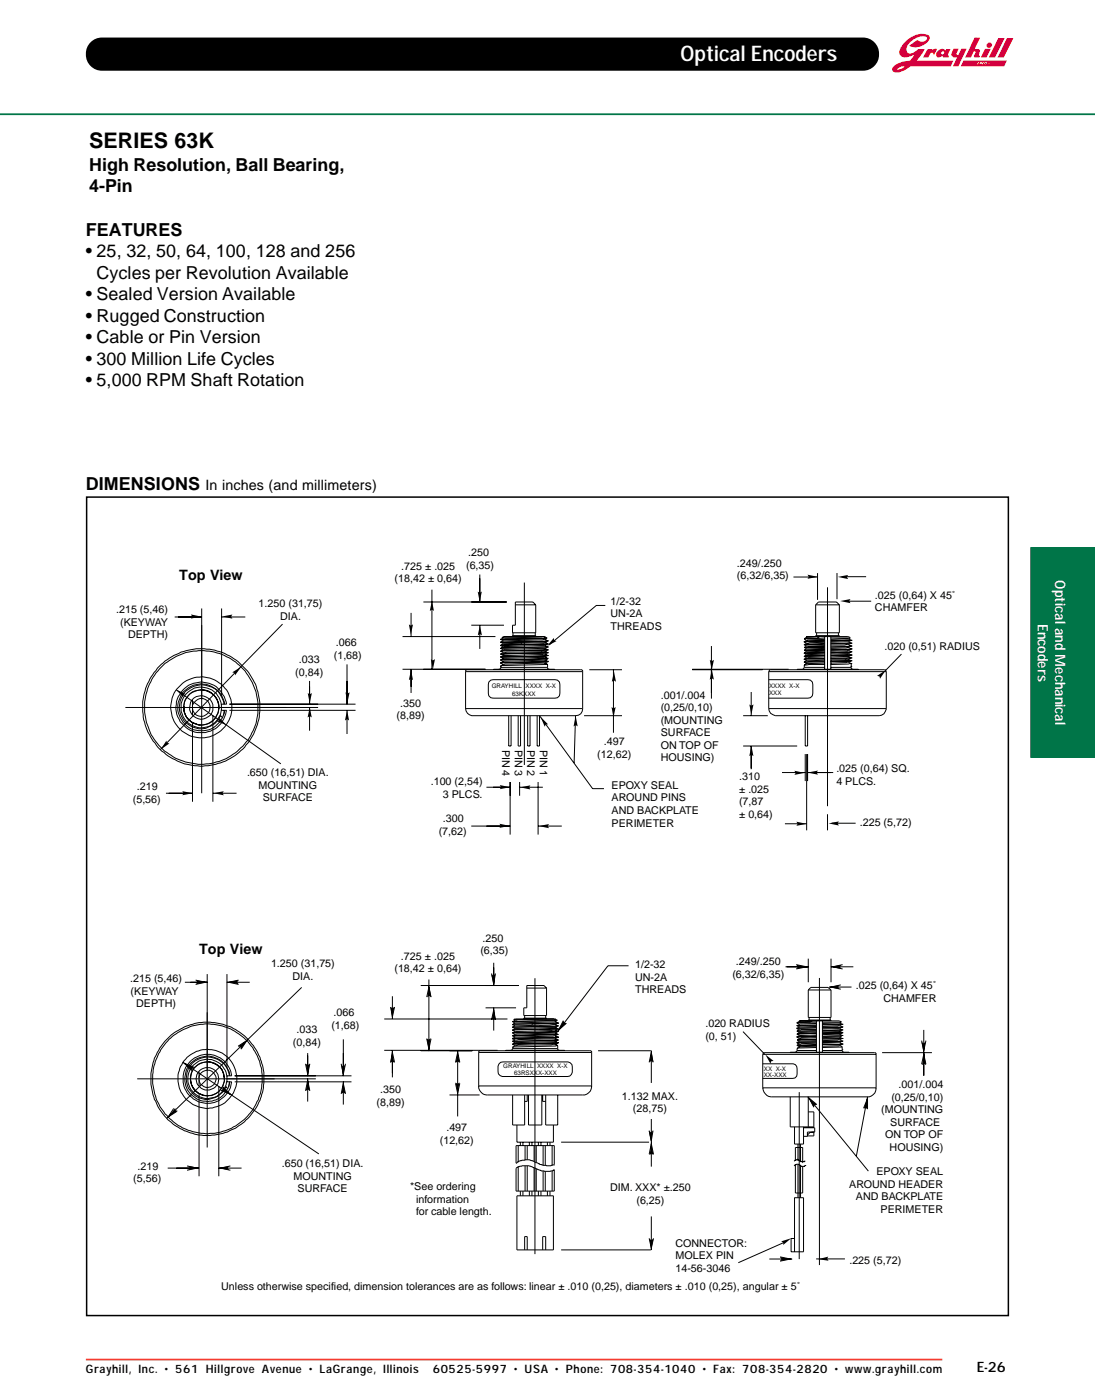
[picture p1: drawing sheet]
<svg xmlns="http://www.w3.org/2000/svg" width="216mm" height="276mm" viewBox="0 0 216 276" stroke-linecap="round" stroke-linejoin="round" font-family="sans-serif">
<g fill="#d3003e">
<path d="M194.2 9.6h1.1l-.8 1.7h-1.1z"/>
<path d="M196.8 7.5h1.3l-1.9 3.8h-1.2z"/>
<path d="M198.6 7.5h1.2l-1.9 3.8h-1.2z"/>
<path d="M192.2 7.4h1l-1 2.3h.1a.63 .63 0 0 1 .9 .5l-.2 .5 .2 .5-.1 .1h-1l-.1-.3 .3-.7-.1-.2-.3 .2-.5 1h-1.1z"/>
<path d="M182.9 9.7h.9v.1l.6-.2 .3 .2-.6 1.1-.1-.4-.3-.1-.3 .1-.4 .8h-1z"/>
<path d="M188 9.6h1l-.4 .9 .1 .4 .3-.2 .5-1.1h1.1l-1.6 3.5h-1.1l.8-1.8h-.6a.62 .62 0 0 1-.5-.7z"/>
<path d="M190 11.9l-.6 1.2h8.6l.5-1.2zM192.9 12.2h.2l-.3 .5h-.2zM193.3 12.2h.2l.2 .3 .2-.3h.1l-.2 .5h-.2l-.2-.3-.1 .3h-.2zM194.2 12.3l.4-.1v.2l-.2-.1-.2 .1 .1 .2 .3-.1-.4 .2zM194.9 12.6a.1 .1 0 0 1 .2 0 .1 .1 0 0 1-.2 0z"/>
<path d="M178.2 8.5a2.46 2.46 0 0 0-.8 2.2l.5 .5 .5 .1 .8-.1 1.1-.4-.9 1.2a4 4 0 0 0-3.5 1.6v.3a1.52 1.52 0 0 0 2 .2l1.6-1h8l.5-1.1h-7.3l1.6-2.3h-1.2l-.8 .6-.7 .3h-.4a1.17 1.17 0 0 1-.1-1.9 3.4 3.4 0 0 1 3.5-1.4l.2 .1a1.12 1.12 0 0 1-.8 .9 1.12 1.12 0 0 1-1.1-.4l-1.6 1.1a3.1 3.1 0 0 0 4-1.4v-.4a2.99 2.99 0 0 0-3.7 .2zM176.8 13.7l.2-.2a1.77 1.77 0 0 1 1.4-.4l-.2 .2a1.69 1.69 0 0 1-1.4 .4z"/>
<path d="M184.8 10.2l-.2 .3a.66 .66 0 0 0 .3 .8l1-.3 .1 .3h1l.1-.3-.2-.3 .5-1h-.8l-.2 .3a.98 .98 0 0 0-1.6 .2zM185.6 10.4a.32 .32 0 0 1 .6 0 .32 .32 0 0 1-.6 0z"/>
<circle cx="195.1" cy="8.9" r=".54"/>
</g>
<path d="M18 8.5a2.9 2.9 0 0 1 2.1-.9h150a3.1 3.1 0 0 1 3.1 3.1 3.1 3.1 0 0 1-3.1 3.1h-150a3.1 3.1 0 0 1-2.8-2 3.1 3.1 0 0 1 .7-3.3z" fill-rule="evenodd" fill="#000"/>
<path d="M18 8.5a2.9 2.9 0 0 1 2.1-.9h150a3.1 3.1 0 0 1 3.1 3.1 3.1 3.1 0 0 1-3.1 3.1h-150a3.1 3.1 0 0 1-2.8-2 3.1 3.1 0 0 1 .7-3.3z" fill="none" stroke="#000" stroke-width=".34"/>
<path d="M203.2 108h12.7v41.4h-12.7z" fill-rule="evenodd" fill="#007548" stroke="#007548" stroke-width=".2"/>
<path d="M16.9 268.2h168.9" fill="none" stroke="#ff4322" stroke-width=".34"/>
<path d="M-.1 22.5h216" fill="none" stroke="#007548" stroke-width=".34"/>
<g fill="none" stroke="#000" stroke-width=".2">
<path d="M83.5 118.8h16.4M85.2 116.3v15.7M94.6 113.4v5.4M101.6 118.8h3.5l.5 .5v5.6h-4.6v-1.5h.6zM101.6 119.3h4M103.4 114.9v36M119.3 119.5h-1.7l-9.3 7.8M156.4 113.9h4.7M160.8 119.3l.6-.5h3.5l.6 .5M160.8 119.3v5.6h4.7v-5.6M160.8 119.3h4.7M161.2 113.1v5.3"/>
<path d="M163.2 115.9v43.2M165 113.1v5.1M166 113.8h4.8M167 118.6h4.8M24.7 139.6h38M34.4 121.7h5.4M34.8 136.1l20.6 14.6M36.3 139.3a3.4 3.4 0 0 0 3.2 3.7M36.4 135.8a5 5 0 0 1 8.3 3.1h-1v1.2h1a5 5 0 0 1-7.3 3.9 5 5 0 0 1-1-8.2zM38 139.4a1.75 1.75 0 0 1 2.6-1.3 1.75 1.75 0 0 1 0 3 1.75 1.75 0 0 1-2.6-1.3M38 138.1v3M39.5 136.1h.2"/>
<path d="M39.8 120.1v36.4M39.8 136.1a3.4 3.4 0 0 1 3.4 3.8M43.7 139.1a4 4 0 0 0-6.2-2.9 4 4 0 0 0 0 6.8 4 4 0 0 0 6.2-2.9M43.7 121.7h4.7M43.7 120.1v17.2M44.2 138.9a4.5 4.5 0 0 0-4.7-3.8 4.5 4.5 0 0 0-4.2 4.5 4.2 4.2 0 0 0 3.4 4.1 4.2 4.2 0 0 0 4.8-2.5l.3 .4M44.3 138.9a4.7 4.7 0 0 0-5.7-3.8 4.7 4.7 0 0 0-3.3 6 4.7 4.7 0 0 0 6.4 2.7 4.9 4.9 0 0 0 2.5-3.7M45.2 138.9h24.9M55.7 123.1l-24.1 24.8M61 134.4v4.5M61 139.6v4.6M68.4 131.1v7.8"/>
<path d="M79.4 132h16.3M79.4 125.6h18.3M81.1 120.9v4.7M81.1 132v4.7M91.8 139.8a1.43 1.43 0 0 0 1.4 1.4h20.3M91.8 132.5l.2-.4h22.7l.2 .4M91.8 139.8h23.1M91.8 132.5v7.3M91.8 132.5h23.1M92.9 123.4h6.5M94.6 123.4v4.6M96.4 134.6l.4-.4 .4-.1h12.3l.4 .1 .4 .4 .1 2.2-.1 .5-.4 .4h-.4h-12.3h-.4l-.4-.4z"/>
<path d="M97.3 132.1h12.1M98.7 126.2h.1M98.7 126.7h.1M98.7 127.4h.1M98.7 127.9h.1M98.7 128.5h.1M98.7 129.1h.1M98.7 129.6h.1M98.7 131.4h.1M98.7 130.8h.1M98.7 131.7l-.2 .3h-.2M98.7 127.3v.1"/>
<path d="M98.7 130.2v.1M98.7 130.7v.1M98.7 131.4v.3M98.7 130.8l.6 .3M98.7 131.7h9.3M98.7 130.3l.6 .3M98.7 129.6l.6 .3M98.7 129.1l.6 .2M98.7 128.5l.6 .3M98.7 127.9l.6 .3M98.7 127.4l.6 .3M98.7 126.7l.6 .3"/>
<path d="M98.7 126.2l.6 .2M99 125.7v.1M99 125.8l.3 .1M99.3 125.9l-.6 .3M99.3 126.4l-.6 .3M99.3 127l-.6 .4M99.3 127.7l-.6 .2M99.3 128.2l-.6 .3M99.3 128.8l-.6 .3M99.3 129.3l-.6 .3M99.3 129.9l-.6 .3M99.3 130.6l-.6 .2"/>
<path d="M99.3 131.1l-.6 .3M101 125.6v-.2h4.6v.2M101.1 124.9v.5M102.7 127.2l-4 .2M102.7 126.6l-4 .1M102.7 126.6l.1 .3M102.8 126.9l-3.5 .1M102.8 126.9l-.1 .3M104.1 130.1l-5.4 .2M104.1 129.5l-5.4 .1M104.1 130.1l-5.4 .1M104.1 128.3l-5.4 .2"/>
<path d="M104.1 128.9l-5.4 .2M104.1 127.7l-5.4 .2M105.5 124.9v.5M107.1 125.6l-8.1 .2M107.1 125.6l-7.8 .3M107.1 125.6l.4 .4M107.3 125.6h.1M107.3 125.6h-7.9l-.4 .2M107.3 125.6l.6 .3M107.4 126.2l-8.1 .2M107.4 127.4l-8.1 .3M107.4 127.9l-8.1 .3"/>
<path d="M107.4 128.5l-8.1 .3M107.4 129.1l-8.1 .2M107.4 129.6l-8.1 .3M107.4 130.3l-8.1 .3M107.4 130.8l-8.1 .3M107.4 126.7l-4.6 .2M107.4 130.8l.6 .3M107.4 130.3l.6 .3M107.4 129.6l.6 .4M107.4 130.3l.6 .2M107.4 129.6l.6 .3M107.4 129.1l.6 .2"/>
<path d="M107.4 128.5l.6 .3M107.4 127.9l.6 .3M107.4 127.4l.6 .3M107.4 126.7l.6 .3M107.4 126.2l.6 .2M107.5 126l-8.8 .2M107.5 126h.1M107.6 126l-8.9 .2M107.9 125.9l-.3 .1M107.9 125.9l-.5 .3M108 126.4h.1M108 127h.1"/>
<path d="M108 127.7h.1M108 128.2h.1M108 128.8h.1M108 129.3h.1M108 129.9h.1M108 131.1l-9.3 .3M108 130.6l-9.3 .2M108 130l-3.9 .1M108 129.3l-3.9 .2M108 128.8l-3.9 .1M108 130.6h.1M108 130.5h.1"/>
<path d="M108 128.2l-3.9 .1M108 127.7h-3.9M108 131.7l.2 .3h.1M108 127l-5.3 .2M108 126.4l-9.3 .3M108 127.1l-9.3 .3M108 126.4l-5.3 .2M108 127v.1M108 129.9v.1M108 130.5v.1M108 131.1v.6M108 126.4l-.6 .3"/>
<path d="M108 127.1l-.6 .3M108 127.7l-.6 .2M108 128.2l-.6 .3M108 128.8l-.6 .3M108 129.3l-.6 .3M108 130l-.6 .3M108 130.6l-.6 .2M114.9 139.8a1.34 1.34 0 0 1-1.4 1.4M114.9 132.5v7.3M116.2 132.1h6.4M121 132.1v12.5M136.5 132h19"/>
<path d="M136.5 132.1h13.9M140.3 127.5v4.5M140.3 132.1v5.7M148.1 136.5v4.7M151.6 134.1h7.7l.5 .1 .4 .4 .1 .4v1.8l-.1 .5-.4 .4h-8.2M151.6 139.8a1.43 1.43 0 0 0 1.4 1.4h20.3a1.43 1.43 0 0 0 1.4-1.4M151.6 132.5l.2-.4h22.8l.1 .4M151.6 139.8h23.1M151.6 132.5h23.1M151.6 132.5v7.3M157.2 132.1h12M158.5 126.6h.1"/>
<path d="M158.5 128.9h.1M158.5 130.1h.1M158.5 130.6h.1M158.5 129.5h.1M158.5 127.2h.1M158.6 126.6h.1M158.6 127.2h.1M158.6 126.1h.1M158.6 128.9h.1M158.6 128.3h.1M158.6 127.7h.1M158.6 129.5h.1"/>
<path d="M158.6 130.1h.1M158.6 130.6h.1M158.6 131.2h.1M158.6 130.6h4zM158.6 129.5l4-.2zM158.6 128.9l4-.1zM158.6 128.3l4-.1zM158.6 127.7h4zM158.6 126.6l4-.2zM158.6 131.7l-.2 .3h-.2M158.6 131.7h4M158.6 128.9v.1"/>
<path d="M158.6 131.2v.5M158.6 130.6l.4 .3M158.6 130.1l.4 .3M158.6 129.5l.4 .3M158.6 128.9l.4 .3M158.6 128.3l.4 .3M158.6 127.7l.4 .3M158.6 127.2l.4 .3M158.6 126.6l.4 .3M158.6 126.1l.4 .2M159 125.7h.1M159 125.7l8.2-.1 .4 .2"/>
<path d="M159 125.7l-.4 .4M159 126.3l-.4 .3M159 126.9l-.4 .3M159 127.5l-.4 .2M159 128l-.4 .3M159 128.6l-.4 .3M159 129.2l-.4 .3M159 129.8l-.4 .3M159 130.4l-.4 .2M159 130.9l-.4 .3M160.8 125.6v-.2h4.7v.2M161 124.9v.5"/>
<path d="M161.1 126l-2.5 .1M161.1 126h.2M161.3 126l-2.7 .1M161.6 125.6l-2.6 .1M161.6 125.6l-.5 .4M162.6 131.1l-4 .1M162.6 130.8l-3.6 .1M162.6 130.3l-3.6 .1M162.6 130l-4 .1M162.6 129.6l-3.6 .2M162.6 129.1l-3.6 .1M162.6 128.5l-3.6 .1"/>
<path d="M162.6 127.9l-3.6 .1M162.6 127l-4 .2M162.6 127.4l-3.6 .1M162.6 126.2l-3.6 .1M162.6 127.1l-4 .1M162.6 126.7l-3.6 .2M162.6 125.6v6.4M162.6 125.9l-1.3 .1M163.8 130.5l4-.1zM163.8 129.9l4-.1zM163.8 129.3l4-.1zM163.8 128.8l4-.2z"/>
<path d="M163.8 127.7l4-.2zM163.8 127l4-.1zM163.8 126.4l4-.1zM163.8 131.7h4M163.8 125.9h3.8l-.3 .2M163.8 125.6v6.4M165.3 124.9v.5M167.3 130.6l-3.5 .2M167.3 130.1l-3.5 .1M167.3 129.5l-3.5 .1M167.3 128.9l-3.5 .2M167.3 128.3l-3.5 .2"/>
<path d="M167.3 127.7l-3.5 .2M167.3 127.2l-3.5 .1M167.3 126.6l-3.5 .1M167.3 126.1l-3.5 .1M167.3 130.6l.5 .3M167.3 130.1l.5 .3M167.3 129.5l.5 .3M167.3 128.9l.5 .3M167.3 128.3l.5 .3M167.3 127.7l.5 .3M167.3 127.2l.5 .3M167.3 126.6l.5 .3"/>
<path d="M167.3 126.1l.5 .2M167.7 126.9h.1M167.7 129.2h.1M167.7 130.4h.1M167.7 131.5h.1M167.7 127.5h.1M167.7 128h.1M167.7 126.3h.1M167.8 126.3h.1M167.8 128h.1M167.8 126.9h.1M167.8 127.5h.1"/>
<path d="M167.8 128.6h.1M167.8 129.2h.1M167.8 129.8h.1M167.8 130.9l-4 .2M167.8 128l-4 .2M167.8 130.4h.1M167.8 131.5h.1M167.8 130.9h.1M167.8 131.7l.2 .3h.2M167.8 126.3l-.5 .3M167.8 126.9l-.5 .3M167.8 127.5l-.5 .2"/>
<path d="M167.8 128l-.5 .3M167.8 128.6l-.5 .3M167.8 129.2l-.5 .3M167.8 129.8l-.5 .3M167.8 130.4l-.5 .2M167.8 130.9v.8M174.7 132.5v7.3M177.7 129.1l-3.3 3.4M32.7 156.5h5.3M38 142.7v15.5M39.7 143h.1M42 156.5h4.6"/>
<path d="M42 141.2v17M44.3 140.1l-.3 1.1M45.2 140.1h24.9M68.4 140.1v4.7M95.9 155.3h4.7M100.3 141.2v6h.5v-6M100.6 154.3v10.4M102.2 141.2v6h.4v-6M102.5 155.3h4.5M102.5 154.3v2.7M104 141.2v6h.5v-6M105.9 141.2v6h.5v-6l10.4 14.4h2.3"/>
<path d="M106.1 154.3v10.4M113.5 141.2l-.3 9.4M115.2 141.2h7.4M146.5 147.2h10.7M146.5 141.2h4.9M148.1 147.2v4.6M154.2 152.4h4.6M158.8 141.2v6h.4v-6M158.8 148.8v5.3M159 148.8v15M159.2 148.8v5.3M159.2 152.4h5.1"/>
<path d="M92.9 163h7.7M106.1 163h4.7M154.8 162.5h4.3M163.2 160.7v3.1M164 162.4h4.7M36.5 193.8h4.4M38.6 193.4l1.9 .4-1.9 .4M40.9 192.2v34.2M44.7 193.8h4.5M44.7 192.2v18.5M47 193.4l-1.9 .4 1.9 .4M59.5 194.8l-26.6 25.8"/>
<path d="M77 198.7l.4 1.9 .4-1.9M77.4 196.6v4.5M83 194.4h19.3M84.1 196.7l.5-1.9 .4 1.9M84.6 193.3v14M95.7 198.8h6.1M96.9 192.1l.4 1.9 .4-1.9M97.3 190v4.4M97.3 198.8v4.5M103.9 194.4h3.4l.5 .6v5.4h-4.5v-1.6h.6zM103.9 195h3.9M105.5 193v54.4"/>
<path d="M123.9 190.6h-4l-9.9 12.9M154.9 190.8h4.5M157 190.3l2 .5-2 .4M159.4 195.3v5.4h4.5v-5.4M159.4 189.1v4.7M159.4 195.3l.5-.5h3.4l.6 .5M159.4 195.3h4.5M161.6 193v56.6M163.5 194.7h4.4M163.9 190.8h4.4M163.9 189.1v4.7M165.8 194.3l-2 .4 2 .5"/>
<path d="M166.1 190.3l-1.9 .5 1.9 .4M27.1 212.9h35.2M33.3 205.1a10.8 10.8 0 0 1 13.7-1.1 10.8 10.8 0 0 1 1.1 16.9 10.2 10.2 0 0 1-4.5 2.5 10.8 10.8 0 0 1-13.1-7.5 10.2 10.2 0 0 1 .3-6.9l.9-1.9zM33.7 204.2a11.2 11.2 0 0 1 16.3 2.1 11.2 11.2 0 0 1 .8 11.6l-.1 .4a7.7 7.7 0 0 1-2.2 2.7 11.1 11.1 0 0 1-16-.8 11.8 11.8 0 0 1-2.3-4.1 11.5 11.5 0 0 1 3.5-11.9zM34.3 218.7l-1.2 1.7 1.7-1.1M36.1 209.6l26.8 18.1M37.4 209.6a4.8 4.8 0 0 1 5-1.3 4.8 4.8 0 0 1 3.3 4h-1v1.1h1a4.8 4.8 0 0 1-6.8 3.8 4.8 4.8 0 0 1-1.5-7.6zM37.6 212.6a3.2 3.2 0 0 0 3.2 3.6M38.2 210.6l-1.8-.8 1.4 1.4M39.2 212.7a1.69 1.69 0 0 1 2.6-1.3 1.69 1.69 0 0 1 0 2.9 1.69 1.69 0 0 1-2.6-1.3M39.2 211.4v2.9M39.2 215.9v16.2"/>
<path d="M40.8 209.5h.1M41 216.2h-.1M41 209.5a3.3 3.3 0 0 1 3.2 3.6M43.1 214.4v17.7M44 214.5l1.4 1.4-1.8-.8M44.7 212.4a3.9 3.9 0 0 0-4.4-3.4 3.9 3.9 0 0 0-3.2 4.6 3.9 3.9 0 0 0 4.8 3 3.9 3.9 0 0 0 2.8-3.3M45.3 212.3a4.2 4.2 0 0 0-6.7-3 4.2 4.2 0 0 0 .6 7.3 4.2 4.2 0 0 0 5.4-2.2l.3 .4M45.3 212.3a4.5 4.5 0 0 0-6.4-3.4 4.5 4.5 0 0 0-1.1 7.2 4.5 4.5 0 0 0 7.2-1.5l.3-1.2M45.3 213.4l-.2 1.1M46.3 212.3h23M46.3 213.4h23M47 206.4l1.6-1.1-1.1 1.7"/>
<path d="M60.2 215.2l.5-2 .4 2M60.2 209.9l.5 2 .4-2M60.7 207.8v4.5M60.7 212.9v4.4M67.3 209.9l.4 2 .4-2M67.3 215.8l.4-2 .4 2M67.7 205.1v7.2M67.7 213.4v4.5M75.8 201.1h24.3M75.8 207.2h22.3M77 209.6l.4-1.9 .4 1.9M77.4 207.2v5.4"/>
<path d="M83 207.3h10.1M84.1 204.9l.5 2.1 .4-2.1M88.6 216h6M89.8 213.8l.4 1.9 .5-1.9M89.8 209.6l.4-1.9 .5 1.9M90.2 207.3v13M94.4 214.3a1.73 1.73 0 0 0 1.8 1.7h18.7a1.73 1.73 0 0 0 1.8-1.7M94.4 207.7l.2-.4h21.9l.2 .4M94.4 207.7h22.3M94.4 214.3h22.3M94.4 207.7v6.6M96.9 201.2l.4-1.9 .4 1.9"/>
<path d="M98.7 209.6l13.2-.1a.97 .97 0 0 1 .9 1 1.74 1.74 0 0 1-.5 1.8l-13.2 .1a.97 .97 0 0 1-.9-.9 1.74 1.74 0 0 1 .5-1.9zM99.7 207.3h11.6M101.1 201.6h.1M101.1 203.3h.1M101.1 204.4h.1M101.1 202.2h.1M101.1 202.7h.1M101.1 205.5h.1M101.1 206h.1M101.1 206.6h.1M101.1 204.9h.1M101.1 206.9l-.2 .3h-.3"/>
<path d="M101.1 203.8l.5 .3M101.1 206.6v.3M101.1 216v6h2.3v-6M101.1 206l.5 .3M101.1 205.5l.5 .3M101.1 204.9l.5 .3M101.1 204.4l.5 .2M101.1 203.3l.5 .2M101.1 202.7l.5 .3M101.1 206.9h8.9M101.1 202.2l.5 .2M101.1 201.6l.5 .3"/>
<path d="M101.3 201.1h.1M101.3 201.1v.1M101.3 201.1l.3 .2M101.6 201.3l-.5 .3M101.6 202.4l-.5 .3M101.6 203l-.5 .3M101.6 203.5l-.5 .3M101.6 204.1l-.5 .3M101.6 204.6l-.5 .3M101.6 205.2l-.5 .3M101.6 206.3l-.5 .3M103.3 201.1v-.2h4.5v.2"/>
<path d="M103.4 200.4v.5M104 216v1.3h-.6M104.2 216v6h2.6v-6M104.9 202l-3.8 .2M104.9 202.6l-3.8 .1M104.9 202l.1 .3M105 202.3l-3.4 .1M105 202.3l-.1 .3M106.2 204.2l-5.1 .2M106.3 203.1l-5.2 .2M107 216v1.3h.6M107.6 216v6h2.4v-6"/>
<path d="M107.6 200.4v.5M109.2 201.1l.3 .2M109.2 201.1l-7.6 .2M109.2 201.1h-7.9M109.4 201.1h.1M109.4 201.1h-8.1M109.4 201.1l.5 .2M109.5 201.6l-7.9 .2-.5 .4M109.5 202.7l-7.9 .3M109.5 203.3l-7.9 .2M109.5 203.8l-7.9 .3M109.5 204.4l-7.9 .2"/>
<path d="M109.5 204.9l-7.9 .3M109.5 205.5l-7.9 .2-.5 .3M109.5 206l-7.9 .3M109.5 202.2l-4.5 .1M109.5 206l.5 .3M109.5 205.5l.5 .3M109.5 204.9l.5 .3M109.5 205.5l.5 .2M109.5 204.4l.5 .3M109.5 203.8l.5 .3M109.5 203.3l.5 .2M109.5 202.7l.5 .3"/>
<path d="M109.5 204.4l.5 .2M109.5 202.2l.5 .2M109.5 201.6l.5 .3M109.5 201.6l.5 .2M109.5 201.3l-8.4 .3M109.5 201.3h.4M109.6 201.3l-8.5 .3M109.9 201.3l-.4 .3M110 202.4h.1M110 203h.1M110 203.5h.1M110 204.1h.1"/>
<path d="M110 204.6h.1M110 205.2h.1M110 205.8h.1M110 205.7h.1M110 204.7h.1M110 201.9h.1M110 201.8h.1M110 206.9v.2l.3 .1M110 205.8l-8.9 .2M110 206.3l-8.9 .3M110 205.2l-8.9 .3M110 203.5l-8.9 .3"/>
<path d="M110 203l-3.7 .1M110 204.7l-8.9 .2M110 204.1l-3.8 .1M110 202.4l-8.9 .3M110 202.4l-5.1 .2M110 201.9l-8.9 .3M110 201.9l-5.1 .1M110 201.9l-.5 .3M110 202.4l-.5 .3M110 203l-.5 .3M110 201.8v.1M110 204v.1"/>
<path d="M110 205.7v.1M110 206.3v.6M110 203.5l-.5 .3M110 204.1l-.5 .3M110 204.7l-.5 .2M110 205.2l-.5 .3M110 205.8l-.5 .2M111.1 201.4l-1 1.9 1.6-1.4M116.7 207.7v6.6M117.9 207.3h10.4M128 209.6l.4-1.9 .4 1.9M128.4 207.3v6.4"/>
<path d="M146.5 203.5l4.3 4.5M150.4 209.9h5.9a.85 .85 0 0 1 .9 .9 1.97 1.97 0 0 1-.5 1.9l-6.3 .1M150.4 214.6a1.89 1.89 0 0 0 1.8 1.8h18.8a1.73 1.73 0 0 0 1.7-1.8M150.4 208l.2-.3h22l.1 .3M150.4 214.6h22.3M150.4 208v6.6M150.4 208h22.3M155.8 207.7h11.6M155.8 216.4v5.9h4.7v-2.9h-1.1M157.1 202.9h.1M157.1 202.4h.1M157.1 206.3h.1"/>
<path d="M157.1 205.7h.1M157.1 204.6h.1M157.1 204.1h.1M157.1 201.8h.1M157.1 203.5h.1M157.2 201.8h.1M157.2 203.5h.1M157.2 202.9h.1M157.2 202.4h.1M157.2 205.2h.1M157.2 204.1h.1M157.2 206.8h.1"/>
<path d="M157.2 205.7h.1M157.2 206.3h.1M157.2 204.6h.1M157.2 206.3l3.8-.1zM157.2 205.7l3.8-.1zM157.2 204.6l3.8-.1-3.8 .1M157.2 205.2l3.8-.1zM157.2 204.1l3.8-.2zM157.2 203.5l3.8-.1zM157.2 202.9l3.8-.1zM157.2 202.4l3.8-.1zM157.2 207.3l-.3 .3h-.2"/>
<path d="M157.2 206.8v.5M157.2 206.3l.5 .3M157.2 205.7l.5 .3M157.2 205.2l.5 .2M157.2 204.6l.5 .3M157.2 204.1l.5 .2M157.2 203.5l.5 .3M157.2 207.3h3.8M157.2 202.9l.5 .3M157.2 202.4l.5 .2M157.2 201.8l.5 .3M157.5 201.5h.2"/>
<path d="M157.6 201.5h.1M157.6 201.5l7.9-.1 .4 .2M157.6 201.4v.1M157.6 215.5v32.9M157.7 201.5l-.5 .3M157.7 202.1l-.5 .3M157.7 202.6l-.5 .3M157.7 203.2l-.5 .3M157.7 204.3l-.5 .3M157.7 204.9l-.5 .3M157.7 205.4l-.5 .3M157.7 206l-.5 .3"/>
<path d="M157.7 206.6l-.5 .2M159.3 216.4l11.9 14.7M159.4 201.4v-.1h4.5v.1M159.4 216.4v5.9M159.5 200.7v.6M159.6 201.7l-2.4 .1M159.6 201.7h1.4M159.8 201.7l-2.6 .1M160.1 201.4l-2.4 .1M160.1 201.4l-.5 .3M160.1 201.4l-2.5 .1M161 206.4l-3.3 .2"/>
<path d="M161 205.8l-3.3 .2M161 206.7l-3.8 .1M161 205.3l-3.3 .1M161 204.7l-3.3 .2M161 204.2l-3.3 .1M161 203.6l-3.3 .1-.5 .4M161 203.1l-3.3 .1M161 201.9l-3.3 .2M161 202.5l-3.3 .1M161 201.4v6.2M161.1 217.9l-1.6-1.2 1 1.7M162.2 205.6l3.9-.2z"/>
<path d="M162.2 205l3.9-.1zM162.2 203.4l3.9-.2zM162.2 202.8l3.9-.2zM162.2 202.2l3.9-.1zM162.2 201.4v6.2M162.2 207.3h3.9M163.7 200.7v.6M165.5 206.3l-3.3 .1M165.5 205.7l-3.3 .1M165.5 205.2l-3.3 .1M165.5 204.6l-3.3 .1M165.5 204.1h-3.3"/>
<path d="M165.5 203.5l-3.3 .1M165.5 202.9l-3.3 .1M165.5 202.4l-3.3 .1M165.5 201.8l-3.3 .1M165.5 206.3l.6 .2v.8M165.5 205.7l.6 .3M165.5 205.2l.6 .2M165.5 204.6l.6 .3M165.5 204.1l.6 .2M165.5 203.5l.6 .2M165.5 202.9l.6 .3M165.5 202.4l.6 .2"/>
<path d="M165.5 201.8l.6 .3M165.9 201.6l-3.7 .1M165.9 201.6l-.4 .2M166.1 203.8h.1M166.1 202.1h.1M166.1 204.3h.1M166.1 202.6h.1M166.1 203.2h.1M166.1 204.9h.1M166.1 205.4h.1M166.1 206h.1M166.1 206.6l-3.9 .1"/>
<path d="M166.1 207.1h.1M166.1 206l-3.9 .1M166.1 204.3l-3.9 .2M166.1 203.7h.1M166.1 203.7l-3.9 .2 3.9-.1M166.1 207.3l.1 .3h.2M166.1 202.1l-.6 .3M166.1 202.6l-.6 .3M166.1 203.2l-.6 .3M166.1 203.8l-.6 .3M166.1 204.3l-.6 .3M166.1 204.9l-.6 .3"/>
<path d="M166.1 205.4l-.6 .3M166.1 206l-.6 .3M166.1 202.6v.1M166.1 203.7v.1M166.1 205.4v.1M170.3 218.6l.7-1.8v2M171 216.4l-2.2 11.7M172.7 208v6.6M173.9 207.7h9.8M181.7 210l.4-2 .5 2M181.7 205.3l.4 2 .5-2M182.1 203.2v4.4"/>
<path d="M182.1 207.7v4.6M33.1 230.5h6.1M36.9 230l1.9 .5-1.9 .4M43.1 230.5h4.5M45.4 230l-1.9 .5 1.9 .4M101.8 230.5l.4-.3 .7-.2h1.4l2.4 1 1.8 .1 .8-.3v4.2h-7.5zM101.8 226h7.5v3.8l-.7 .2-1.5-.1-2.7-1.1-1.8 .2-.8 .5zM101.9 222v3.4h7.2v-3.4M101.9 235.9h7.2v10.7h-7.2zM102.2 226v3.2M102.2 230.2v4.8M102.6 225.4v.6"/>
<path d="M102.6 235v.9M103.1 225.4v.6M103.1 235v.9M103.5 226v2.9M103.5 230v5M104 226v2.8M104 230v5M104.4 225.4v.6M104.4 235v.9M104.9 225.4v.6M104.9 235v.9M105.3 226v3.2"/>
<path d="M105.3 230.4v4.6M105.7 226v3.3M105.7 230.6v4.4M106.2 225.4v.6M106.2 235v.9M106.7 225.4v.6M106.7 235v.9M107.1 226v3.9M107.1 231v4M107.5 226v3.9M107.5 231.1v3.9M107.9 225.4v.6"/>
<path d="M107.9 235v.9M108.4 225.4v.6M108.4 235v.9M108.9 226v3.9M108.9 231v4M110.6 225.4h17.4M128 223.1l.4 1.9 .4-1.9M128 227.7l.4-2 .4 2M128.4 220.8v9.4M156.7 222.3v3.4h1.7v-3.4M156.8 228.9v-2.5h1.5v2.9M156.8 229.8v5.6h1.5v-5.3"/>
<path d="M157.3 225.7v3.1M157.3 229.7v6.6M157.8 225.7v3.4M157.8 230v6.3M158.4 222.5h2.2v.9h-1.4v.8h-.8M158.8 229l-.5 .3-1.1-.5-.6 .3M158.9 229.9l-.3 .2h-.7l-.4-.3a.68 .68 0 0 0-.9 .2M158.9 222.3v.2M159.6 222.3v.2M159.7 223.4l-.5 .6M159.7 223.4h.1M159.7 223.4h.8v.7h-1.3"/>
<path d="M103.4 246.6v-2.6h.6v2.6M107 246.6v-2.6h.6v2.6M110.6 246.6h17.7M128 244.3l.4 2 .4-2M128.4 240v6.6M151.7 248.4h4.5M153.8 248l2 .4-2 .4M154.6 245.1l-9 4M156.7 244.4h-.7v2.6h2.4v-10.7h-1.7v10.7M160.9 248.4h5.7"/>
<circle cx="39.7" cy="139.5" r="2.31"/>
<circle cx="39.7" cy="139.6" r="11.6"/>
<circle cx="39.7" cy="139.6" r="11.2"/>
<circle cx="39.7" cy="139.6" r="3.4"/>
<circle cx="39.7" cy="139.6" r="3.5"/>
<circle cx="39.7" cy="139.5" r="6"/>
<circle cx="40.9" cy="212.9" r="5.8"/>
<circle cx="40.9" cy="212.9" r="3.3"/>
<circle cx="40.9" cy="212.9" r="2.23"/>
</g>
<g fill="#000">
<path d="M94.2 116.7l.4 .3 .4-.3-.4 2.1zM159.2 113.4l2.1 .4-2.1 .4 .3-.4zM165.2 113.8l2-.4-.2 .4 .2 .5zM165.6 118.6l2.1-.4-.3 .4 .3 .4zM34.7 136l1.9 .9-.4 .2-.1 .5zM37.6 121.2l2.1 .5-2.1 .3 .3-.3zM43.8 121.6l2-.4-.2 .4 .2 .5zM45.8 132.7l1.8-1.1-1.2 1.6-.1-.4zM60.7 136.7l.4 .3 .4-.3-.4 2.1zM68.1 136.6l.4 .2 .4-.2-.4 2zM80.6 123.2l.4 .2 .4-.2-.4 2zM81 132.1l.4 2.1-.4-.3-.4 .3z"/>
<path d="M85 130.1l.3 .2 .5-.2-.5 2zM85.2 118.5l.4 2-.4-.2-.5 .2zM94.6 123.3l.4 2.1-.4-.3-.4 .3zM109.2 125.9v.4l.5 .2-1.8 .9zM120.6 139.5l.4 .3 .4-.3-.4 2zM121.1 132.5l.3 2-.3-.2-.5 .2zM139.9 130.2l.4 .2 .5-.2-.5 2zM140.4 132.1l.3 2-.3-.3-.5 .3zM147.8 139l.3 .2 .5-.2-.5 2zM172.9 133.3l1.8-1.1-1.2 1.7-.1-.4zM32.8 146.1l.1 .5 .5 .1-1.7 1.2zM35.9 156.1l2.1 .4-2.1 .4 .3-.4z"/>
<path d="M43.2 141.6l1.5 1.5-1.9-.8 .4-.2zM42.1 156.5l2-.4-.2 .4 .2 .4zM61.1 139.5l.4 2.1-.4-.3-.5 .3zM68.4 140.1l.4 2.1-.4-.3-.4 .3zM98.5 154.9l2.1 .4-2.1 .4 .3-.4zM102.5 155.3l2.1-.3-.3 .3 .3 .5zM106.6 141.5l1.5 1.4h-.5l-.2 .5zM113.5 141.3l.4 2-.4-.2-.4 .2zM148.2 147.1l.4 2.1-.4-.3-.5 .3zM156.6 152.1l2.1 .4-2.1 .4 .3-.4zM159.2 152.4l2.1-.4-.3 .4 .3 .5zM98.5 162.5l2 .5-2 .3 .2-.3z"/>
<path d="M106.2 163l2-.4-.2 .4 .2 .4zM157 162.1l2.1 .4-2.1 .4 .3-.3zM163.4 162.5l2-.4-.3 .4 .3 .4zM38.6 193.4l2.1 .4-2.1 .4 .3-.4zM45 193.8l2-.4-.2 .4 .2 .4zM77 198.7l.3 .2 .5-.2-.4 2zM84.7 194.7l.3 2.1-.3-.3-.5 .3zM96.9 192.2l.3 .3 .5-.3-.4 2.1zM157 190.3l2.1 .5-2.1 .4 .3-.4zM163.5 194.7l2-.3-.2 .3 .2 .5zM163.9 190.8l2-.4-.3 .3 .3 .5zM34.5 218.6l.1 .4 .5 .2-1.8 1z"/>
<path d="M36.4 209.8l1.9 .8-.4 .2-.1 .5zM44 214.4l1.4 1.5-1.9-.8 .4-.2zM46.9 206.4l1.8-1-1.2 1.6-.1-.4zM60.3 209.9l.4 .2 .4-.2-.4 2zM60.7 213.2l.4 2-.4-.2-.4 .2zM67.3 210.1l.3 .3 .5-.3-.5 2.1zM67.7 213.8l.4 2-.4-.2-.4 .2zM77.4 207.7l.3 2-.3-.3-.5 .3zM84.1 204.9l.4 .2 .4-.2-.4 2zM89.8 213.6l.4 .2 .4-.2-.4 2zM90.2 207.7l.4 2-.4-.3-.4 .3zM97.4 199.2l.4 2-.4-.2-.5 .2z"/>
<path d="M111.1 201.4l.2 .4 .4 .1-1.6 1.3zM128.5 207.5l.3 2.1-.3-.3-.5 .3zM150.9 208l1.6 1.3-.4 .1-.2 .5zM159.5 216.7l1.6 1.3h-.5l-.1 .5zM171.1 216.9l-.1 2-.3-.3-.4 .1zM181.7 205.6l.4 .2 .4-.2-.4 2zM182.2 208.1l.4 2-.4-.2-.4 .2zM37.2 230l2 .4-2 .4 .2-.3zM43.1 230.5l2.1-.4-.3 .4 .3 .4zM127.9 223.1l.4 .3 .4-.3-.4 2.1zM128.5 225.9l.4 2-.4-.3-.5 .3zM128 244.4l.4 .3 .4-.3-.4 2.1z"/>
<path d="M153.8 248l2.1 .4-2.1 .4 .3-.4zM154 244.9l2-.6-1.6 1.3 .1-.4zM161.3 248.4l2-.5-.2 .4 .3 .4z"/>
</g>
<path d="M17.1 98.1h181.7v161.5h-181.7z" fill="none" stroke="#000" stroke-width=".3"/>
<text font-size="4.2" fill="#fff" x="134.2" y="12">Optical Encoders</text>
<text font-size="4.2" x="17.6" y="29.2">SERIES 63K</text>
<g font-size="3.5">
<text x="17.6" y="33.7">High Resolution, Ball Bearing,</text>
<text x="17.6" y="37.9">4-Pin</text>
<text x="16.9" y="46.5">FEATURES</text>
<text x="16.9" y="50.8">• 25, 32, 50, 64, 100, 128 and 256</text>
<text x="16.9" y="59.2">• Sealed Version Available</text>
<text x="19" y="55">Cycles per Revolution Available</text>
<text x="16.9" y="63.5">• Rugged Construction</text>
<text x="16.9" y="67.7">• Cable or Pin Version</text>
<text x="16.9" y="71.9">• 300 Million Life Cycles</text>
<text x="16.9" y="76.2">• 5,000 RPM Shaft Rotation</text>
<text x="16.9" y="96.7">DIMENSIONS</text>
</g>
<g font-size="2.8">
<text x="40.5" y="96.7">In inches (and millimeters)</text>
<text x="35.3" y="114.4">Top View</text>
<text x="39.3" y="188.2">Top View</text>
<text x="192.6" y="270.8">E-26</text>
</g>
<g font-size="2.8" fill="#fff">
<text x="208" y="114.5" transform="rotate(90 208 114.5)">Optical and Mechanical</text>
<text x="204.7" y="123.1" transform="rotate(90 204.7 123.1)">Encoders</text>
</g>
<g font-size="2.3">
<text x="16.9" y="270.9">Grayhill, Inc. • 561 Hillgrove Avenue • LaGrange, Illinois</text>
<text x="85.3" y="270.9">60525-5997 • USA • Phone: 708-354-1040 • Fax: 708-354-2820 • www.grayhill.com</text>
</g>
<g font-size="2.1">
<text x="79.1" y="112.4">.725 ± .025</text>
<text x="91.9" y="112.3">(6,35)</text>
<text x="92.3" y="109.8">.250</text>
<text x="145.3" y="111.8">.249/.250</text>
<text x="51" y="119.8">1.250 (31,75)</text>
<text x="77.8" y="114.9">(18,42 ± 0,64)</text>
<text x="120.4" y="119.3">1/2-32</text>
<text x="145.3" y="114.3">(6,32/6,35)</text>
<text x="172.5" y="118.1">.025 (0,64) X 45˚</text>
<text x="22.9" y="121">.215 (5,46)</text>
<text x="23.7" y="123.5">(KEYWAY</text>
<text x="25.2" y="126">DEPTH)</text>
<text x="55.2" y="122.3">DIA.</text>
<text x="120.4" y="121.8">UN-2A</text>
<text x="120.4" y="124.2">THREADS</text>
<text x="172.5" y="120.6">CHAMFER</text>
<text x="58.9" y="130.9">.033</text>
<text x="65.8" y="130">(1,68)</text>
<text x="66.2" y="127.6">.066</text>
<text x="174.4" y="128.2">.020 (0,51) RADIUS</text>
<text x="58.2" y="133.4">(0,84)</text>
<text x="130.3" y="137.9">.001/.004</text>
<text x="78.2" y="141.9">(8,89)</text>
<text x="78.9" y="139.5">.350</text>
<text x="130.3" y="140.4">(0,25/0,10)</text>
<text x="130.3" y="142.8">(MOUNTING</text>
<text x="99" y="147.9" transform="rotate(90 99 147.9)">PIN 4</text>
<text x="101.5" y="147.9" transform="rotate(90 101.5 147.9)">PIN 3</text>
<text x="104" y="147.9" transform="rotate(90 104 147.9)">PIN 2</text>
<text x="106.4" y="147.9" transform="rotate(90 106.4 147.9)">PIN 1</text>
<text x="117.8" y="149.5">(12,62)</text>
<text x="119.1" y="147">.497</text>
<text x="130.3" y="145.3">SURFACE</text>
<text x="130.3" y="147.8">ON TOP OF</text>
<text x="27" y="156">.219</text>
<text x="48.7" y="153.1">.650 (16,51) DIA.</text>
<text x="51" y="155.6">MOUNTING</text>
<text x="84.9" y="155">.100 (2,54)</text>
<text x="120.6" y="155.7">EPOXY SEAL</text>
<text x="130.3" y="150.2">HOUSING)</text>
<text x="145.7" y="154">.310</text>
<text x="164.9" y="152.4">.025 (0,64) SQ.</text>
<text x="164.9" y="154.8">4 PLCS.</text>
<text x="26.2" y="158.4">(5,56)</text>
<text x="51.8" y="158.1">SURFACE</text>
<text x="87.3" y="157.4">3 PLCS.</text>
<text x="120.6" y="158.1">AROUND PINS</text>
<text x="120.6" y="160.6">AND BACKPLATE</text>
<text x="145.7" y="156.5">± .025</text>
<text x="145.7" y="158.9">(7,87</text>
<text x="145.7" y="161.4">± 0,64)</text>
<text x="86.5" y="164.7">(7,62)</text>
<text x="87.3" y="162.2">.300</text>
<text x="120.6" y="163.1">PERIMETER</text>
<text x="169.5" y="162.9">.225 (5,72)</text>
<text x="95.1" y="185.8">.250</text>
<text x="53.4" y="190.8">1.250 (31,75)</text>
<text x="77.8" y="191.8">(18,42 ± 0,64)</text>
<text x="79.1" y="189.3">.725 ± .025</text>
<text x="94.7" y="188.3">(6,35)</text>
<text x="125.2" y="191">1/2-32</text>
<text x="145.1" y="190.4">.249/.250</text>
<text x="25.7" y="193.8">.215 (5,46)</text>
<text x="25.8" y="196.3">(KEYWAY</text>
<text x="57.7" y="193.3">DIA.</text>
<text x="125.2" y="193.5">UN-2A</text>
<text x="125.2" y="195.9">THREADS</text>
<text x="144.4" y="192.9">(6,32/6,35)</text>
<text x="168.8" y="195.2">.025 (0,64) X 45˚</text>
<text x="174.2" y="197.7">CHAMFER</text>
<text x="26.8" y="198.7">DEPTH)</text>
<text x="58.5" y="203.8">.033</text>
<text x="65.3" y="202.9">(1,68)</text>
<text x="65.8" y="200.5">.066</text>
<text x="139.1" y="202.7">.020 RADIUS</text>
<text x="57.8" y="206.3">(0,84)</text>
<text x="139.1" y="205.1">(0, 51)</text>
<text x="75" y="215.7">.350</text>
<text x="177.2" y="214.7">.001/.004</text>
<text x="74.3" y="218.1">(8,89)</text>
<text x="122.6" y="217">1.132 MAX.</text>
<text x="124.8" y="219.4">(28,75)</text>
<text x="173.8" y="219.6">(MOUNTING</text>
<text x="175.8" y="217.1">(0,25/0,10)</text>
<text x="86.7" y="225.6">(12,62)</text>
<text x="88" y="223.2">.497</text>
<text x="174.5" y="224.5">ON TOP OF</text>
<text x="175.4" y="227">HOUSING)</text>
<text x="175.5" y="222.1">SURFACE</text>
<text x="26.3" y="233.3">(5,56)</text>
<text x="27.1" y="230.8">.219</text>
<text x="55.6" y="230.3">.650 (16,51) DIA.</text>
<text x="57.9" y="232.8">MOUNTING</text>
<text x="172.8" y="231.9">EPOXY SEAL</text>
<text x="58.7" y="235.2">SURFACE</text>
<text x="80.9" y="234.8">*See ordering</text>
<text x="82" y="237.3">information</text>
<text x="82" y="239.8">for cable length.</text>
<text x="120.3" y="235">DIM. XXX* ±.250</text>
<text x="125.5" y="237.5">(6,25)</text>
<text x="167.4" y="234.4">AROUND HEADER</text>
<text x="168.8" y="236.8">AND BACKPLATE</text>
<text x="173.6" y="239.3">PERIMETER</text>
<text x="133.2" y="246">CONNECTOR:</text>
<text x="133.2" y="248.5">MOLEX PIN</text>
<text x="133.2" y="250.9">14-56-3046</text>
<text x="167.5" y="249.4">.225 (5,72)</text>
<text x="43.6" y="254.5">Unless otherwise specified, dimension tolerances are as follows: linear ± .010 (0,25), diameters ± .010 (0,25), angular ± 5˚</text>
</g>
<g font-size="1.2">
<text x="97" y="135.8">GRAYHILL XXXX X-X</text>
<text x="101" y="137.2">63KXXX</text>
<text x="151.6" y="135.8">XXXX X-X</text>
<text x="151.6" y="137.2">XXX</text>
<text x="99.2" y="210.7">GRAYHILL XXXX X-X</text>
<text x="101.4" y="212.2">63RSXXX-XXX</text>
<text x="150.6" y="212.4">XX-XXX</text>
<text x="150.6" y="211.2">XX X-X</text>
</g>
</svg>
